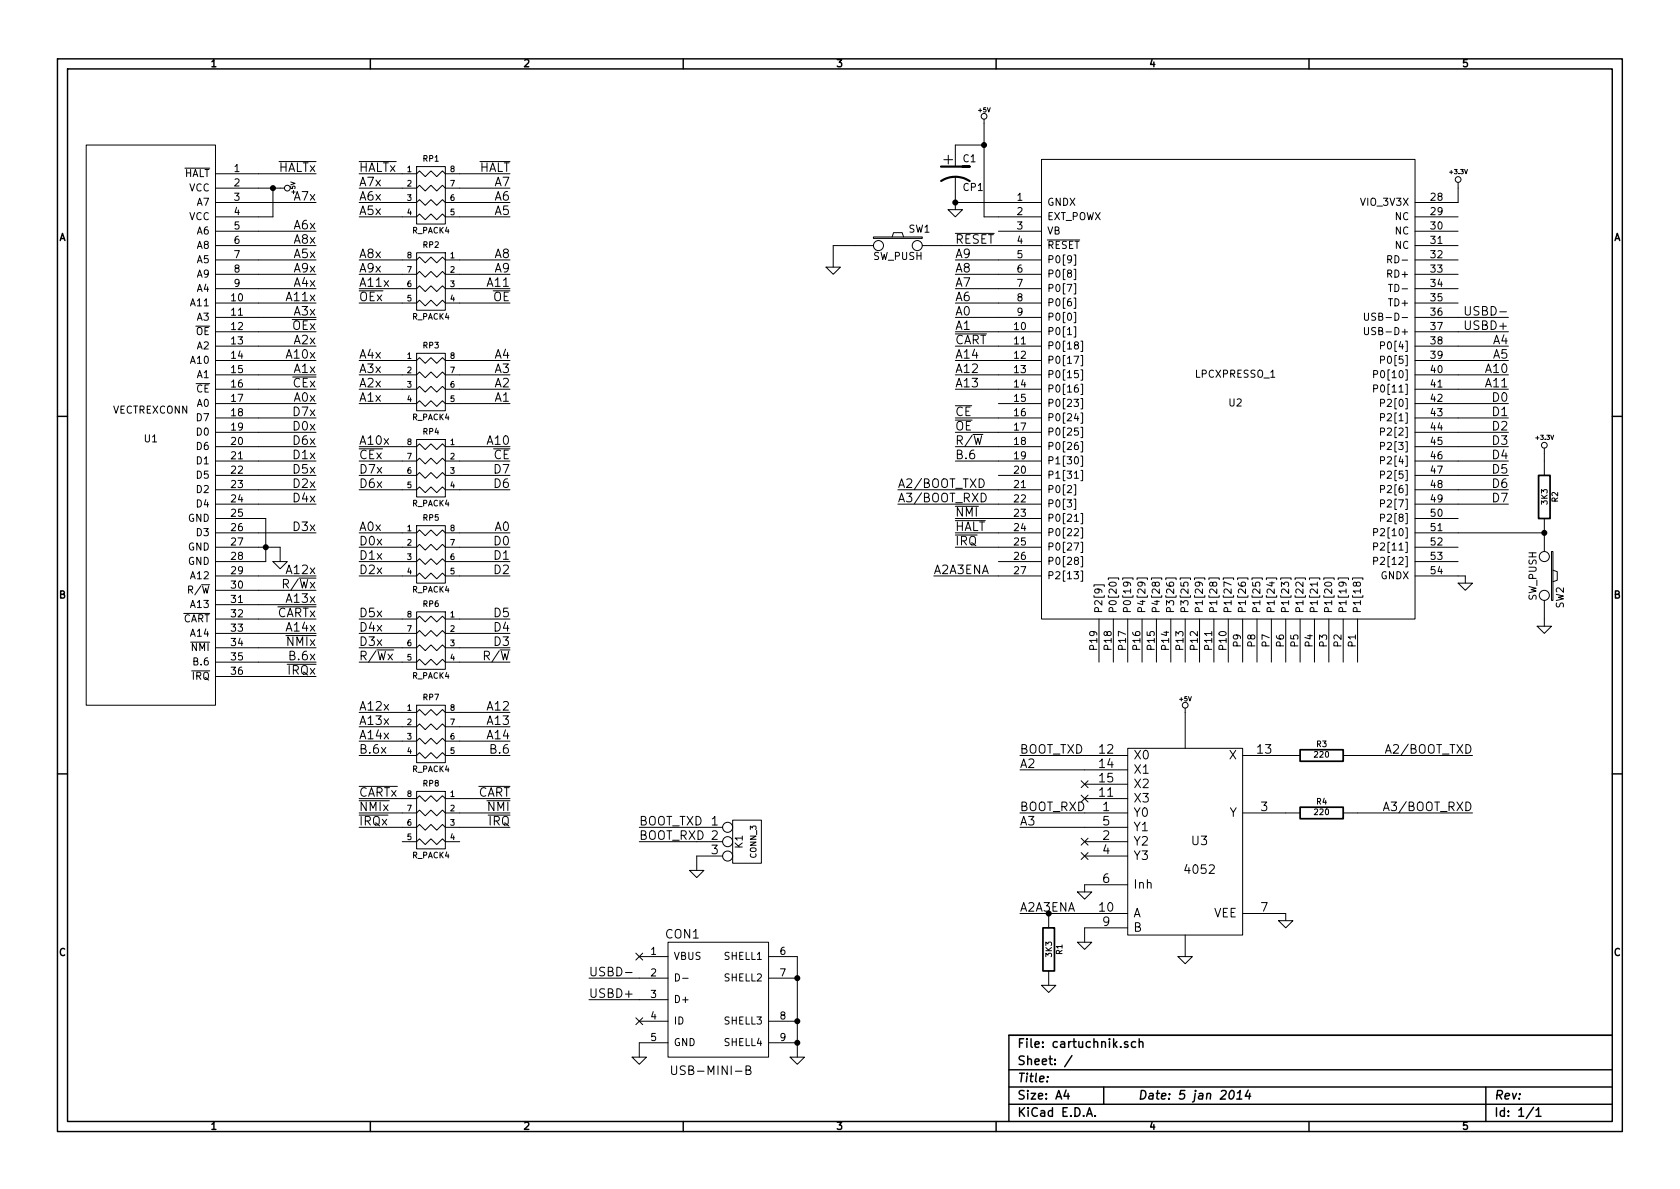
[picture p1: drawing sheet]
<svg xmlns="http://www.w3.org/2000/svg" width="297mm" height="210mm" viewBox="0 0 297 210" stroke-linecap="round" stroke-linejoin="round" font-family="sans-serif">
<g fill="none" stroke="#000" stroke-width=".25">
<path d="M10.2 10.4h276.6v189.7h-276.6zM11.9 12.2h273.2v186.1h-273.2zM65.5 10.4v1.8M120.8 10.4v1.8M176.1 10.4v1.8M231.4 10.4v1.8M10.2 73.6h1.7M285.1 73.6h1.7M10.2 136.8h1.7M285.1 136.8h1.7M65.5 198.3v1.8M120.8 198.3v1.8"/>
<path d="M176.1 198.3v1.8M178.4 189.2h106.7M178.4 195.3h106.7M178.4 192.2h106.7M185.2 190.4v.1M188.5 192.8l-.4 1h1M188.8 193.3v1.1M189.5 186.7l-1.3 1.9M192.1 197.4l.5-1.5 .5 1.5M192.3 197h.7M193.6 197.3v.1M195.1 192.2v3.1"/>
<path d="M199.4 184.3l-.4-.1-.2 .2 .1 .2 .5 .2v.3h-.6M200.8 184.3a.48 .48 0 0 0-.7 0v.8l.3 .1 .4-.1M201.4 184.3h.1a.36 .36 0 0 1 .6 .1v.8M201.4 183.7v1.5M217.6 193l.3-.2a.88 .88 0 0 1-.3 1.6l-.3-.3a1.19 1.19 0 0 1 .3-1.1zM218.7 194.4h.9M218.8 193.3l.5-.5-.2 1.6M220.7 192.8l-.5 1h.9M221 193.3l-.1 1.1M231.4 198.3v1.8M262.7 192.2v6.1M271.1 195.8l-1.3 2"/>
<path d="M271.6 196.3l.4-.4v1.5M271.6 197.4h.9M285.1 183.1h-106.7v15.2"/>
</g>
<g fill="none" stroke="#000" stroke-width=".18">
<path d="M15.2 25.6h22.9v99.1h-22.9zM32.7 29.7h4.4M38.1 33.3h12.2M38.1 30.7h17.8M38.1 35.8h17.8M48.3 33.3v5h-10.2M49.3 28.6h6.6M63.5 38.3h10.2l.5-.5 1 1.1 1-1.1 1 1.1 1-1.1 .5 .5h11.5M63.5 35.8h10.2l.5-.5 1 1 1-1 1 1 1-1 .5 .5h11.5M63.5 33.3h10.2l.5-.5 1 1 1-1 1 1 1-1 .5 .5h11.5M63.5 30.7h10.2l.5-.5 1 1 1-1 1 1 1-1 .5 .5h11.5M63.5 28.6h6.6"/>
<path d="M73.7 29.5h5v10.1h-5zM84.9 28.6h5.3M167.6 37.1h2.6l-1.3 1.2zM168.9 35.8h15.2M168.9 31.2v5.9M174 21.1v17.2h10.1M174 25.6h-5.1v3.9M184.1 28.2h66.1v81.3h-66.1zM250.2 38.3h7.6M257.8 32.3v3.5h-7.6M38.1 40.9h17.8M38.1 43.4h17.8"/>
<path d="M38.1 46h17.8M38.1 48.5h17.8M38.1 51h17.8M38.1 53.6h17.8M38.1 56.1h17.8M38.1 58.7h17.8M51.7 56.5h4.2M63.5 53.6h10.2l.5-.5 1 1 1-1 1 1 1-1 .5 .5h11.5M63.5 51h10.2l.5-.5 1 1.1 1-1.1 1 1.1 1-1.1 .5 .5h11.5M63.5 48.5h10.2l.5-.5 1 1 1-1 1 1 1-1 .5 .5h11.5M63.5 46h10.2l.5-.5 1 1 1-1 1 1 1-1 .5 .5h11.5M63.5 51.4h4.2"/>
<path d="M73.7 44.7h5v10.2h-5zM146 47.2h2.6l-1.3 1.3zM154.4 41.9h8.7v.3h-8.7zM154.4 43.4h-7.1v3.8M157.7 41.9l.3-.8h1.5l.3 .8M163.1 43.4h21M168.9 46h15.2M168.9 48.5h15.2M168.9 51h15.2M168.9 53.6h15.2M168.9 56.1h15.2M168.9 58.7h15.2"/>
<path d="M168.9 59h5.5M168.9 41.3h6.9M176.5 40.9h7.6M185.2 42.4h5.7M189.9 45.1h.3v1.8h-.3M189.9 47.6h.3v1.8h-.3M189.9 50.2h.3v1.8h-.3M189.9 52.7h.3v1.8h-.3M189.9 55.2h.3v1.9h-.3M189.9 57.8h.3v1.8h-.3M241.2 55.4v1l.3 .2h.4l.1-.2v-1M241.2 57.9v1l.3 .3 .4-.1 .1-.2v-1"/>
<path d="M245.4 45.9l.6-.1v-.5l-.2-.1h-.4v1.3M245.5 50.3h.7M250.2 40.9h7.6M250.2 43.4h7.6M250.2 46h7.6M250.2 48.5h7.6M250.2 51h7.6M250.2 53.6h7.6M250.2 56.1h16.5M250.2 58.7h16.5M259.1 54.2v1.2l.3 .3h.3l.3-.3v-1.2M38.1 79h17.8"/>
<path d="M38.1 61.2h17.8M38.1 63.7h17.8M38.1 66.3h17.8M38.1 68.8h17.8M38.1 71.4h17.8M38.1 73.9h17.8M38.1 76.4h17.8M51.7 66.7h4.2M63.5 71.4h10.2l.5-.5 1 1 1-1 1 1 1-1 .5 .5h11.5M63.5 68.8h10.2l.5-.5 1 1 1-1 1 1 1-1 .5 .5h11.5M63.5 66.3h10.2l.5-.5 1 1 1-1 1 1 1-1 .5 .5h11.5M63.5 63.7h10.2l.5-.5 1 1.1 1-1.1 1 1.1 1-1.1 .5 .5h11.5"/>
<path d="M63.5 79h10.2l.5-.5 1 1 1-1 1 1 1-1 .5 .5h11.5M63.5 79.4h4.1M73.7 62.5h5v10.1h-5zM73.7 77.7h5v10.2h-5zM168.9 79h15.2M168.9 61.2h15.2M168.9 63.7h15.2M168.9 66.3h15.2M168.9 68.8h15.2M168.9 73.9h15.2M168.9 76.4h15.2M172 76.8h1.8"/>
<path d="M176.5 71.4h7.6M191.1 60.3h.3v1.8h-.3M191.1 62.9h.3v1.8h-.3M191.1 65.4h.3v1.8h-.3M191.1 67.9h.3v1.9h-.3M191.1 70.5h.3v1.8h-.3M191.1 73h.3v1.8h-.3M191.1 75.6h.3v1.8h-.3M191.1 78.1h.3v1.8h-.3M242.9 66.2l.6-.1v-.4l-.1-.2h-.5v1.3M242.9 68.7h.6v-.5l-.1-.1h-.5v1.2M244.1 71.3l.6-.1 .1-.5-.2-.1h-.5v1.3"/>
<path d="M244.1 73.8h.6l.1-.5-.2-.2h-.5v1.3M244.1 76.3h.6l.1-.5-.2-.1h-.5v1.3M244.1 78.9l.6-.1 .1-.4-.2-.2h-.5v1.3M244.1 61.1h.6l.1-.5-.2-.2h-.5v1.3M244.1 63.6h.6l.1-.5-.2-.1h-.5v1.3M250.2 79h16.5M250.2 61.2h16.5M250.2 63.7h16.5M250.2 66.3h16.5M250.2 68.8h16.5M250.2 71.4h16.5M250.2 73.9h16.5"/>
<path d="M250.2 76.4h16.5M273 79.2v4.9M38.1 81.5h17.8M38.1 84.1h17.8M38.1 86.6h17.8M38.1 89.1h17.8M38.1 91.7h8.9v7.6h-8.9M38.1 94.2h17.8M38.1 96.8h11.4v2.5M48.3 99.3h2.5l-1.3 1.3zM63.5 86.6h10.2l.5-.5 1 1 1-1 1 1 1-1 .5 .5h11.5M63.5 84.1h10.2l.5-.5 1 1 1-1 1 1 1-1 .5 .5h11.5"/>
<path d="M63.5 81.5h10.2l.5-.5 1 1 1-1 1 1 1-1 .5 .5h11.5M63.5 99.3h10.2l.5-.5 1 1 1-1 1 1 1-1 .5 .5h11.5M63.5 96.8h10.2l.5-.5 1 1 1-1 1 1 1-1 .5 .5h11.5M63.5 94.2h10.2l.5-.5 1 1 1-1 1 1 1-1 .5 .5h11.5M73.7 93h5v10.1h-5zM158.7 86.6h25.4M158.7 89.1h25.4M168.9 81.5h15.2M168.9 91.7h15.2M168.9 94.2h15.2M168.9 96.8h15.2M168.9 89.5h4.1"/>
<path d="M168.9 92.1h5.3M168.9 94.6h3.9M173.5 87.2a.77 .77 0 0 1 .9 .8 .77 .77 0 0 1-.9 .7zM176.5 84.1h7.6M176.5 99.3h7.6M189.9 85.7h.3v1.8h-.3M189.9 88.3h.3v1.8h-.3M191.1 83.2h.3v1.8h-.3M191.1 90.8h.3v1.8h-.3M191.1 93.3h.3v1.9h-.3M191.1 95.9h.3v1.8h-.3M191.1 98.4h.3v1.8h-.3"/>
<path d="M191.1 80.6h.3v1.9h-.3M242.9 94.1h.6v-.5l-.1-.1h-.5v1.2M242.9 96.7l.6-.1v-.5l-.1-.1h-.5v1.3M242.9 99.2h.6v-.5l-.1-.2h-.5v1.3M244.1 91.6l.6-.1 .1-.4-.2-.2h-.5v1.3M244.1 81.4h.6l.1-.5-.2-.1h-.5v1.2M244.1 84l.6-.1 .1-.5-.2-.1h-.5v1.3M244.1 86.5h.6l.1-.5-.2-.2h-.5v1.3M244.1 89h.6l.1-.5-.2-.1h-.5v1.3M250.2 81.5h16.5M250.2 84.1h16.5M250.2 86.6h16.5"/>
<path d="M250.2 89.1h16.5M250.2 91.7h7.6M250.2 94.2h22.8M250.2 96.8h7.6M250.2 99.3h7.6M273 91.7v5.8M274.3 97.5h.3v8.7h-.3zM32.5 108.5h4.6M33.7 113.6h3.4M33.9 118.6h3.2M38.1 104.4h17.8M38.1 106.9h17.8"/>
<path d="M38.1 109.5h17.8M38.1 112h17.8M38.1 114.5h17.8M38.1 117.1h17.8M38.1 119.6h17.8M38.1 101.8h17.8M49.1 107.3h6.8M50.5 112.4h5.4M50.8 117.5h5.1M63.5 101.8h10.2l.5-.5 1 1.1 1-1.1 1 1.1 1-1.1 .5 .5h11.5M63.5 117.1h10.2l.5-.5 1 1 1-1 1 1 1-1 .5 .5h11.5M63.5 114.5h10.2l.5-.5 1 1.1 1-1.1 1 1.1 1-1.1 .5 .5h11.5"/>
<path d="M63.5 112h10.2l.5-.5 1 1 1-1 1 1 1-1 .5 .5h11.5M63.5 109.5h10.2l.5-.5 1 1 1-1 1 1 1-1 .5 .5h11.5M66.6 114.9h3M73.7 108.2h5v10.2h-5zM165.1 101.8h19M191.1 101h.3v1.8h-.3M193.4 103.7v-.3h1.8v.3M194.3 109.5v7.6M196 102.5v-.3h1.8v.3M196.8 109.5v7.6M198.5 102.5v-.3h1.8v.3M199.4 109.5v7.6"/>
<path d="M201 102.5v-.3h1.9v.3M201.9 109.5v7.6M203.6 102.5v-.3h1.8v.3M204.5 109.5v7.6M206.1 102.5v-.3h1.8v.3M207 109.5v7.6M208.7 102.5v-.3h1.8v.3M209.5 109.5v7.6M211.2 102.5v-.3h1.8v.3M212.1 109.5v7.6M213.7 102.5v-.3h1.9v.3M214.6 109.5v7.6"/>
<path d="M216.3 102.5v-.3h1.8v.3M217.2 109.5v7.6M218.8 102.5v-.3h1.8v.3M219.7 109.5v7.6M221.4 102.5v-.3h1.8v.3M222.2 109.5v7.6M223.9 102.5v-.3h1.8v.3M224.8 109.5v7.6M226.4 102.5v-.3h1.9v.3M227.3 109.5v7.6M229 102.5v-.3h1.8v.3M229.9 109.5v7.6"/>
<path d="M231.5 102.5v-.3h1.8v.3M232.4 109.5v7.6M234.1 102.5v-.3h1.8v.3M234.9 109.5v7.6M236.6 102.5v-.3h1.8v.3M237.5 109.5v7.6M239.1 102.5v-.3h1.9v.3M240 109.5v7.6M250.2 101.8h8.9v1.3M257.8 103.1h2.5l-1.2 1.3zM271.8 110.7h2.5l-1.3 1.3zM273 106.2v4.5"/>
<path d="M274.6 100.8l.7 .3v1.5l-.7 .3M63.5 133.6h10.2l.5-.5 1 1 1-1 1 1 1-1 .5 .5h11.5M63.5 131.1h10.2l.5-.5 1 1 1-1 1 1 1-1 .5 .5h11.5M63.5 128.5h10.2l.5-.5 1 1 1-1 1 1 1-1 .5 .5h11.5M63.5 126h10.2l.5-.5 1 1 1-1 1 1 1-1 .5 .5h11.5M63.5 139.1h6.8M73.7 124.7h5v10.2h-5zM73.7 139.9h5v10.2h-5zM84.7 139.1h5.5M180.3 133.6h19.1M180.3 136.1h19.1M191.2 138.1l1.2 1.2"/>
<path d="M191.8 138.7h7.6M192.4 138.1l-1.2 1.2M199.4 132.3h20.3v33h-20.3zM209.5 125.2v7.1M219.7 133.6h10.2M237.5 133.6h22.8M63.5 146.3h10.2l.5-.5 1 1 1-1 1 1 1-1 .5 .5h11.5M63.5 143.8h10.2l.5-.5 1 1 1-1 1 1 1-1 .5 .5h11.5M63.5 141.2h10.2l.5-.5 1 1 1-1 1 1 1-1 .5 .5h11.5M63.5 141.6h5.3M63.5 144.1h5.1M71.1 148.8h2.6l.5-.5 1 1 1-1 1 1 1-1 .5 .5h2.6"/>
<path d="M86.1 141.6h4.1M86.3 144.1h3.9M113 146.3h14.8M113 148.8h14.8M121.9 153.9h2.6l-1.3 1.3zM127.8 151.4h-4.6v2.5M129.5 145h5.1v7.6h-5.1zM180.3 143.8h19.1M180.3 146.3h19.1M190.5 157.7h2.5l-1.2 1.3zM191.2 140.6l1.2 1.2M191.2 148.2l1.2 1.2"/>
<path d="M191.2 150.8l1.2 1.2M191.8 141.2h7.6M191.8 148.8h7.6M191.8 151.4h7.6M192.4 140.6l-1.2 1.2M192.4 148.2l-1.2 1.2M192.4 150.8l-1.2 1.2M199.4 156.5h-7.6v1.2M219.7 143.8h10.2M237.5 143.8h22.8M104.1 173h14M104.1 176.8h14"/>
<path d="M110.6 172h1.2M112.4 168.5l1.2 1.3M112.4 180l1.2 1.2M113 169.2h5.1M113.6 168.5l-1.2 1.3M113.6 180l-1.2 1.2M118.1 166.6h17.8v20.3h-17.8zM119.4 172.2a.64 .64 0 0 1 .7 .6 .64 .64 0 0 1-.7 .7zM120.7 173h1M135.9 169.2h5.1v17.7M135.9 173h5.1M180.3 161.5h19.1"/>
<path d="M184.1 174.2h2.6l-1.3 1.3zM185.4 161.5v2.6M185.4 171.7v2.5M190.5 166.6h2.5l-1.2 1.3zM199.4 164.1h-7.6v2.5M208.3 169.2h2.5l-1.3 1.2zM209.5 165.3v3.9M219.7 161.5h7.6v1.3M226.1 162.8h2.5l-1.3 1.3zM111.8 186.9h2.5l-1.3 1.3zM113 180.6h5.1M118.1 184.4h-5.1v2.5"/>
<path d="M118.7 188.5v1.2l.3 .3h.3l.3-.3v-1.2M131.9 189.2l.7-.1 .1-.2-.1-.3-.7-.1v1.5h.6l.3-.3a.41 .41 0 0 0-.4-.5M135.9 180.6h5.1M135.9 184.4h5.1M139.7 186.9h2.5l-1.2 1.3z"/>
<circle cx="50.8" cy="33.3" r=".51"/>
<circle cx="174" cy="20.6" r=".51"/>
<circle cx="257.8" cy="31.7" r=".51"/>
<circle cx="155.3" cy="43.4" r=".89"/>
<circle cx="162.2" cy="43.4" r=".89"/>
<circle cx="273" cy="78.7" r=".51"/>
<circle cx="273" cy="98.4" r=".89"/>
<circle cx="273" cy="105.3" r=".89"/>
<circle cx="209.6" cy="124.7" r=".51"/>
<circle cx="128.7" cy="151.4" r=".89"/>
<circle cx="128.7" cy="148.8" r=".89"/>
<circle cx="128.7" cy="146.3" r=".89"/>
</g>
<g fill="#000" stroke="#000" stroke-width=".25">
<circle cx="48.3" cy="33.3" r=".41"/>
<circle cx="168.9" cy="35.8" r=".41"/>
<circle cx="174" cy="25.6" r=".41"/>
<circle cx="47" cy="96.8" r=".41"/>
<circle cx="273" cy="94.2" r=".41"/>
<circle cx="141" cy="173" r=".41"/>
<circle cx="141" cy="180.6" r=".41"/>
<circle cx="141" cy="184.4" r=".41"/>
</g>
<path d="M166.4 29.5h5h-1.2M166.4 32a4.6 4.6 0 0 1 5 0" fill="none" stroke="#000" stroke-width=".38"/>
<path d="M272 84.1h2.1v7.6h-2.1zM229.9 132.6h7.6v2h-7.6zM229.9 142.7h7.6v2.1h-7.6zM184.4 164.1h2v7.6h-2z" fill="none" stroke="#000" stroke-width=".3"/>
<text font-size="2.8" x="166.8" y="29.2">+</text>
<g font-size="2.1">
<text x="49" y="30.5">HALTx</text>
<text x="52" y="35.6">A7x</text>
<text x="63.5" y="30.5">HALTx</text>
<text x="63.5" y="33">A7x</text>
<text x="63.5" y="35.6">A6x</text>
<text x="84.5" y="30.5">HALT</text>
<text x="87.5" y="33">A7</text>
<text x="87.5" y="35.6">A6</text>
<text x="52" y="40.6">A6x</text>
<text x="63.5" y="38.1">A5x</text>
<text x="87.5" y="38.1">A5</text>
<text x="52" y="43.2">A8x</text>
<text x="52" y="45.7">A5x</text>
<text x="63.5" y="45.7">A8x</text>
<text x="87.5" y="45.7">A8</text>
<text x="168.9" y="45.7">A9</text>
<text x="168.9" y="43.2">RESET</text>
<text x="50.8" y="53.3">A11x</text>
<text x="52" y="48.3">A9x</text>
<text x="52" y="50.8">A4x</text>
<text x="63.5" y="48.3">A9x</text>
<text x="63.5" y="50.8">A11x</text>
<text x="63.5" y="53.3">OEx</text>
<text x="86.3" y="50.8">A11</text>
<text x="87.1" y="53.3">OE</text>
<text x="87.5" y="48.3">A9</text>
<text x="168.9" y="53.3">A6</text>
<text x="168.9" y="50.8">A7</text>
<text x="168.9" y="48.3">A8</text>
<text x="51.6" y="58.4">OEx</text>
<text x="52" y="55.9">A3x</text>
<text x="168.9" y="55.9">A0</text>
<text x="168.9" y="58.4">A1</text>
<text x="259.4" y="58.4">USBD+</text>
<text x="260" y="55.9">USBD-</text>
<text x="50.8" y="63.5">A10x</text>
<text x="52" y="61">A2x</text>
<text x="63.5" y="63.5">A4x</text>
<text x="87.5" y="63.5">A4</text>
<text x="168.9" y="63.5">A14</text>
<text x="168.9" y="61">CART</text>
<text x="264" y="61">A4</text>
<text x="264" y="63.5">A5</text>
<text x="51.7" y="68.6">CEx</text>
<text x="52" y="66">A1x</text>
<text x="52" y="71.1">A0x</text>
<text x="63.5" y="66">A3x</text>
<text x="63.5" y="68.6">A2x</text>
<text x="63.5" y="71.1">A1x</text>
<text x="87.5" y="66">A3</text>
<text x="87.5" y="68.6">A2</text>
<text x="87.5" y="71.1">A1</text>
<text x="168.9" y="66">A12</text>
<text x="168.9" y="68.6">A13</text>
<text x="262.8" y="66">A10</text>
<text x="262.8" y="68.6">A11</text>
<text x="264" y="71.1">D0</text>
<text x="52" y="73.7">D7x</text>
<text x="52" y="76.2">D0x</text>
<text x="168.9" y="73.7">CE</text>
<text x="168.9" y="76.2">OE</text>
<text x="264" y="73.7">D1</text>
<text x="264" y="76.2">D2</text>
<text x="52" y="78.7">D6x</text>
<text x="52" y="81.3">D1x</text>
<text x="52" y="83.8">D5x</text>
<text x="63.5" y="78.7">A10x</text>
<text x="63.5" y="81.3">CEx</text>
<text x="63.5" y="83.8">D7x</text>
<text x="86.3" y="78.7">A10</text>
<text x="87.2" y="81.3">CE</text>
<text x="87.5" y="83.8">D7</text>
<text x="168.9" y="78.7">R/W</text>
<text x="168.9" y="81.3">B.6</text>
<text x="264" y="78.7">D3</text>
<text x="264" y="81.3">D4</text>
<text x="264" y="83.8">D5</text>
<text x="52" y="86.4">D2x</text>
<text x="52" y="88.9">D4x</text>
<text x="63.5" y="86.4">D6x</text>
<text x="87.5" y="86.4">D6</text>
<text x="158.7" y="86.4">A2/BOOT_TXD</text>
<text x="158.7" y="88.9">A3/BOOT_RXD</text>
<text x="264" y="86.4">D6</text>
<text x="264" y="88.9">D7</text>
<text x="52" y="94">D3x</text>
<text x="63.5" y="94">A0x</text>
<text x="87.5" y="94">A0</text>
<text x="168.9" y="91.4">NMI</text>
<text x="168.9" y="94">HALT</text>
<text x="50.8" y="101.6">A12x</text>
<text x="63.5" y="96.5">D0x</text>
<text x="63.5" y="99.1">D1x</text>
<text x="63.5" y="101.6">D2x</text>
<text x="87.5" y="96.5">D0</text>
<text x="87.5" y="99.1">D1</text>
<text x="87.5" y="101.6">D2</text>
<text x="165.1" y="101.6">A2A3ENA</text>
<text x="168.9" y="96.5">IRQ</text>
<text x="50.6" y="104.1">R/Wx</text>
<text x="50.8" y="106.7">A13x</text>
<text x="48.8" y="109.2">CARTx</text>
<text x="50.8" y="111.8">A14x</text>
<text x="63.5" y="109.2">D5x</text>
<text x="63.5" y="111.8">D4x</text>
<text x="87.5" y="109.2">D5</text>
<text x="87.5" y="111.8">D4</text>
<text x="50.8" y="114.3">NMIx</text>
<text x="50.9" y="119.4">IRQx</text>
<text x="51.4" y="116.8">B.6x</text>
<text x="63.5" y="114.3">D3x</text>
<text x="63.5" y="116.8">R/Wx</text>
<text x="86.1" y="116.8">R/W</text>
<text x="87.5" y="114.3">D3</text>
<text x="63.5" y="125.7">A12x</text>
<text x="86.3" y="125.7">A12</text>
<text x="63.5" y="128.3">A13x</text>
<text x="63.5" y="130.8">A14x</text>
<text x="86.3" y="128.3">A13</text>
<text x="86.3" y="130.8">A14</text>
<text x="63.5" y="133.3">B.6x</text>
<text x="86.9" y="133.3">B.6</text>
<text x="180.3" y="135.9">A2</text>
<text x="180.3" y="133.3">BOOT_TXD</text>
<text x="194.4" y="133.3">12</text>
<text x="194.4" y="135.9">14</text>
<text x="200.4" y="134.4">X0</text>
<text x="200.4" y="136.9">X1</text>
<text x="217.3" y="134.4">X</text>
<text x="222.4" y="133.3">13</text>
<text x="245.5" y="133.3">A2/BOOT_TXD</text>
<text x="63.5" y="141">CARTx</text>
<text x="63.5" y="143.5">NMIx</text>
<text x="84.3" y="141">CART</text>
<text x="86.3" y="143.5">NMI</text>
<text x="180.3" y="143.5">BOOT_RXD</text>
<text x="194.4" y="141">11</text>
<text x="194.4" y="138.4">15</text>
<text x="195" y="143.5">1</text>
<text x="200.4" y="142">X3</text>
<text x="200.4" y="139.4">X2</text>
<text x="222.9" y="143.5">3</text>
<text x="245.3" y="143.5">A3/BOOT_RXD</text>
<text x="63.5" y="146">IRQx</text>
<text x="86.4" y="146">IRQ</text>
<text x="113" y="146">BOOT_TXD 1</text>
<text x="113" y="148.6">BOOT_RXD 2</text>
<text x="180.3" y="146">A3</text>
<text x="195" y="148.6">2</text>
<text x="195" y="146">5</text>
<text x="200.4" y="144.5">Y0</text>
<text x="200.4" y="149.6">Y2</text>
<text x="200.4" y="147.1">Y1</text>
<text x="210.7" y="149.5">U3</text>
<text x="217.3" y="144.5">Y</text>
<text x="125.8" y="151.1">3</text>
<text x="195" y="151.1">4</text>
<text x="200.4" y="152.1">Y3</text>
<text x="209.7" y="154.6">4052</text>
<text x="180.3" y="161.3">A2A3ENA</text>
<text x="194.4" y="161.3">10</text>
<text x="195" y="156.2">6</text>
<text x="200.4" y="157.2">Inh</text>
<text x="222.9" y="161.3">7</text>
<text x="117.7" y="166">CON1</text>
<text x="195" y="163.8">9</text>
<text x="200.4" y="164.8">B</text>
<text x="200.4" y="162.3">A</text>
<text x="214.5" y="162.3">VEE</text>
<text x="104.1" y="172.7">USBD-</text>
<text x="104.1" y="176.5">USBD+</text>
<text x="179.9" y="185.4">File: cartuchnik.sch</text>
<text x="119.8" y="190.2">USB-MINI-B</text>
<text x="179.9" y="191.5">Title:</text>
<text x="179.9" y="188.4">Sheet: /</text>
<text x="179.9" y="197.6">KiCad E.D.A.</text>
<text x="179.9" y="194.5">Size: A4</text>
<text x="201.2" y="194.5">Date: 5 jan 2014</text>
<text x="264.2" y="194.5">Rev:</text>
<text x="264.2" y="197.6">Id: 1/1</text>
</g>
<g font-size="1.8">
<text x="37.3" y="11.9">1</text>
<text x="92.7" y="11.9">2</text>
<text x="148" y="11.9">3</text>
<text x="203.3" y="11.9">4</text>
<text x="258.6" y="11.9">5</text>
<text x="170.3" y="28.7">C1</text>
<text x="32.4" y="31.4">HALT</text>
<text x="33.4" y="33.9">VCC</text>
<text x="41.4" y="30.5">1</text>
<text x="41.4" y="33">2</text>
<text x="41.4" y="35.6">3</text>
<text x="170.4" y="33.8">CP1</text>
<text x="179.9" y="35.6">1</text>
<text x="253" y="35.6">28</text>
<text x="33.4" y="39">VCC</text>
<text x="34.8" y="36.4">A7</text>
<text x="34.8" y="41.5">A6</text>
<text x="41.4" y="38.1">4</text>
<text x="41.4" y="40.6">5</text>
<text x="160.7" y="41.2">SW1</text>
<text x="179.9" y="38.1">2</text>
<text x="179.9" y="40.6">3</text>
<text x="185.2" y="36.4">GNDX</text>
<text x="185.2" y="39">EXT_POWX</text>
<text x="185.2" y="41.5">VB</text>
<text x="240.8" y="36.4">VIO_3V3X</text>
<text x="246.6" y="41.5">NC</text>
<text x="246.6" y="39">NC</text>
<text x="253" y="40.6">30</text>
<text x="253" y="38.1">29</text>
<text x="10.4" y="42.7">A</text>
<text x="34.8" y="44.1">A8</text>
<text x="34.8" y="46.6">A5</text>
<text x="41.4" y="43.2">6</text>
<text x="41.4" y="45.7">7</text>
<text x="154.4" y="46">SW_PUSH</text>
<text x="179.9" y="43.2">4</text>
<text x="179.9" y="45.7">5</text>
<text x="185.2" y="44.1">RESET</text>
<text x="185.2" y="46.6">P0[9]</text>
<text x="246" y="46.6">RD-</text>
<text x="246.6" y="44.1">NC</text>
<text x="253" y="43.2">31</text>
<text x="253" y="45.7">32</text>
<text x="285.3" y="42.7">A</text>
<text x="34.8" y="49.1">A9</text>
<text x="34.8" y="51.7">A4</text>
<text x="40.9" y="53.3">10</text>
<text x="41.4" y="48.3">8</text>
<text x="41.4" y="50.8">9</text>
<text x="179.9" y="48.3">6</text>
<text x="179.9" y="50.8">7</text>
<text x="179.9" y="53.3">8</text>
<text x="185.2" y="49.1">P0[8]</text>
<text x="185.2" y="51.7">P0[7]</text>
<text x="245.6" y="49.1">RD+</text>
<text x="246.2" y="51.7">TD-</text>
<text x="253" y="48.3">33</text>
<text x="253" y="50.8">34</text>
<text x="253" y="53.3">35</text>
<text x="33.8" y="54.2">A11</text>
<text x="34.5" y="59.3">OE</text>
<text x="34.8" y="56.8">A3</text>
<text x="40.9" y="55.9">11</text>
<text x="40.9" y="58.4">12</text>
<text x="179.4" y="58.4">10</text>
<text x="179.9" y="55.9">9</text>
<text x="185.2" y="54.2">P0[6]</text>
<text x="185.2" y="56.8">P0[0]</text>
<text x="185.2" y="59.3">P0[1]</text>
<text x="242.5" y="59.3">USB-D+</text>
<text x="243" y="56.8">USB-D-</text>
<text x="245.8" y="54.2">TD+</text>
<text x="253" y="55.9">36</text>
<text x="253" y="58.4">37</text>
<text x="33.8" y="64.4">A10</text>
<text x="34.8" y="61.8">A2</text>
<text x="40.9" y="61">13</text>
<text x="40.9" y="63.5">14</text>
<text x="179.4" y="61">11</text>
<text x="179.4" y="63.5">12</text>
<text x="185.2" y="61.8">P0[18]</text>
<text x="185.2" y="64.4">P0[17]</text>
<text x="244.9" y="61.8">P0[4]</text>
<text x="244.9" y="64.4">P0[5]</text>
<text x="253" y="61">38</text>
<text x="253" y="63.5">39</text>
<text x="34.6" y="69.5">CE</text>
<text x="34.8" y="66.9">A1</text>
<text x="40.9" y="66">15</text>
<text x="40.9" y="68.6">16</text>
<text x="40.9" y="71.1">17</text>
<text x="179.4" y="66">13</text>
<text x="179.4" y="68.6">14</text>
<text x="179.4" y="71.1">15</text>
<text x="185.2" y="66.9">P0[15]</text>
<text x="185.2" y="69.5">P0[16]</text>
<text x="211.4" y="66.8">LPCXPRESSO_1</text>
<text x="217.3" y="71.9">U2</text>
<text x="243.9" y="66.9">P0[10]</text>
<text x="243.9" y="69.5">P0[11]</text>
<text x="253" y="66">40</text>
<text x="253" y="68.6">41</text>
<text x="253" y="71.1">42</text>
<text x="19.9" y="73.2">VECTREXCONN</text>
<text x="34.8" y="72">A0</text>
<text x="34.8" y="74.5">D7</text>
<text x="34.8" y="77.1">D0</text>
<text x="40.9" y="73.7">18</text>
<text x="40.9" y="76.2">19</text>
<text x="179.4" y="73.7">16</text>
<text x="179.4" y="76.2">17</text>
<text x="185.2" y="72">P0[23]</text>
<text x="185.2" y="74.5">P0[24]</text>
<text x="185.2" y="77.1">P0[25]</text>
<text x="244.9" y="72">P2[0]</text>
<text x="244.9" y="74.5">P2[1]</text>
<text x="244.9" y="77.1">P2[2]</text>
<text x="253" y="73.7">43</text>
<text x="253" y="76.2">44</text>
<text x="25.6" y="78.3">U1</text>
<text x="34.8" y="79.6">D6</text>
<text x="34.8" y="82.2">D1</text>
<text x="40.9" y="78.7">20</text>
<text x="40.9" y="81.3">21</text>
<text x="40.9" y="83.8">22</text>
<text x="179.4" y="83.8">20</text>
<text x="179.4" y="78.7">18</text>
<text x="179.4" y="81.3">19</text>
<text x="185.2" y="79.6">P0[26]</text>
<text x="185.2" y="82.2">P1[30]</text>
<text x="244.9" y="79.6">P2[3]</text>
<text x="244.9" y="82.2">P2[4]</text>
<text x="253" y="78.7">45</text>
<text x="253" y="81.3">46</text>
<text x="253" y="83.8">47</text>
<text x="34.8" y="84.7">D5</text>
<text x="34.8" y="87.2">D2</text>
<text x="34.8" y="89.8">D4</text>
<text x="40.9" y="86.4">23</text>
<text x="40.9" y="88.9">24</text>
<text x="179.4" y="86.4">21</text>
<text x="179.4" y="88.9">22</text>
<text x="185.2" y="84.7">P1[31]</text>
<text x="185.2" y="87.2">P0[2]</text>
<text x="185.2" y="89.8">P0[3]</text>
<text x="244.9" y="84.7">P2[5]</text>
<text x="244.9" y="87.2">P2[6]</text>
<text x="244.9" y="89.8">P2[7]</text>
<text x="253" y="86.4">48</text>
<text x="253" y="88.9">49</text>
<text x="33.1" y="92.3">GND</text>
<text x="34.8" y="94.9">D3</text>
<text x="40.9" y="91.4">25</text>
<text x="40.9" y="94">26</text>
<text x="179.4" y="91.4">23</text>
<text x="179.4" y="94">24</text>
<text x="185.2" y="92.3">P0[21]</text>
<text x="185.2" y="94.9">P0[22]</text>
<text x="243.9" y="94.9">P2[10]</text>
<text x="244.9" y="92.3">P2[8]</text>
<text x="253" y="91.4">50</text>
<text x="253" y="94">51</text>
<text x="33.1" y="97.4">GND</text>
<text x="33.1" y="99.9">GND</text>
<text x="40.9" y="96.5">27</text>
<text x="40.9" y="99.1">28</text>
<text x="40.9" y="101.6">29</text>
<text x="179.4" y="96.5">25</text>
<text x="179.4" y="99.1">26</text>
<text x="179.4" y="101.6">27</text>
<text x="185.2" y="97.4">P0[27]</text>
<text x="185.2" y="99.9">P0[28]</text>
<text x="243.9" y="97.4">P2[11]</text>
<text x="243.9" y="99.9">P2[12]</text>
<text x="253" y="96.5">52</text>
<text x="253" y="99.1">53</text>
<text x="253" y="101.6">54</text>
<text x="10.4" y="105.9">B</text>
<text x="33.7" y="105">R/W</text>
<text x="33.8" y="107.6">A13</text>
<text x="33.8" y="102.5">A12</text>
<text x="40.9" y="104.1">30</text>
<text x="40.9" y="106.7">31</text>
<text x="185.2" y="102.5">P2[13]</text>
<text x="244.1" y="102.5">GNDX</text>
<text x="271.7" y="106.2" transform="rotate(-90 271.7 106.2)">SW_PUSH</text>
<text x="276.6" y="107.6" transform="rotate(-90 276.6 107.6)">SW2</text>
<text x="285.3" y="105.9">B</text>
<text x="32.2" y="110.1">CART</text>
<text x="33.8" y="112.6">A14</text>
<text x="40.9" y="109.2">32</text>
<text x="40.9" y="111.8">33</text>
<text x="194.9" y="108.5" transform="rotate(-90 194.9 108.5)">P2[9]</text>
<text x="197.5" y="108.5" transform="rotate(-90 197.5 108.5)">P0[20]</text>
<text x="200" y="108.5" transform="rotate(-90 200 108.5)">P0[19]</text>
<text x="202.6" y="108.5" transform="rotate(-90 202.6 108.5)">P4[29]</text>
<text x="205.1" y="108.5" transform="rotate(-90 205.1 108.5)">P4[28]</text>
<text x="207.6" y="108.5" transform="rotate(-90 207.6 108.5)">P3[26]</text>
<text x="210.2" y="108.5" transform="rotate(-90 210.2 108.5)">P3[25]</text>
<text x="212.7" y="108.5" transform="rotate(-90 212.7 108.5)">P1[29]</text>
<text x="215.3" y="108.5" transform="rotate(-90 215.3 108.5)">P1[28]</text>
<text x="217.8" y="108.5" transform="rotate(-90 217.8 108.5)">P1[27]</text>
<text x="220.3" y="108.5" transform="rotate(-90 220.3 108.5)">P1[26]</text>
<text x="222.9" y="108.5" transform="rotate(-90 222.9 108.5)">P1[25]</text>
<text x="225.4" y="108.5" transform="rotate(-90 225.4 108.5)">P1[24]</text>
<text x="228" y="108.5" transform="rotate(-90 228 108.5)">P1[23]</text>
<text x="230.5" y="108.5" transform="rotate(-90 230.5 108.5)">P1[22]</text>
<text x="233" y="108.5" transform="rotate(-90 233 108.5)">P1[21]</text>
<text x="235.6" y="108.5" transform="rotate(-90 235.6 108.5)">P1[20]</text>
<text x="238.1" y="108.5" transform="rotate(-90 238.1 108.5)">P1[19]</text>
<text x="240.7" y="108.5" transform="rotate(-90 240.7 108.5)">P1[18]</text>
<text x="33.8" y="115.2">NMI</text>
<text x="34.3" y="117.7">B.6</text>
<text x="40.9" y="114.3">34</text>
<text x="40.9" y="116.8">35</text>
<text x="40.9" y="119.4">36</text>
<text x="194.1" y="114.9" transform="rotate(-90 194.1 114.9)">P19</text>
<text x="196.6" y="114.9" transform="rotate(-90 196.6 114.9)">P18</text>
<text x="199.1" y="114.9" transform="rotate(-90 199.1 114.9)">P17</text>
<text x="201.7" y="114.9" transform="rotate(-90 201.7 114.9)">P16</text>
<text x="204.2" y="114.9" transform="rotate(-90 204.2 114.9)">P15</text>
<text x="206.8" y="114.9" transform="rotate(-90 206.8 114.9)">P14</text>
<text x="209.3" y="114.9" transform="rotate(-90 209.3 114.9)">P13</text>
<text x="211.8" y="114.9" transform="rotate(-90 211.8 114.9)">P12</text>
<text x="214.4" y="114.9" transform="rotate(-90 214.4 114.9)">P11</text>
<text x="216.9" y="114.9" transform="rotate(-90 216.9 114.9)">P10</text>
<text x="219.5" y="114.3" transform="rotate(-90 219.5 114.3)">P9</text>
<text x="222" y="114.3" transform="rotate(-90 222 114.3)">P8</text>
<text x="224.5" y="114.3" transform="rotate(-90 224.5 114.3)">P7</text>
<text x="227.1" y="114.3" transform="rotate(-90 227.1 114.3)">P6</text>
<text x="229.6" y="114.3" transform="rotate(-90 229.6 114.3)">P5</text>
<text x="232.2" y="114.3" transform="rotate(-90 232.2 114.3)">P4</text>
<text x="234.7" y="114.3" transform="rotate(-90 234.7 114.3)">P3</text>
<text x="237.2" y="114.3" transform="rotate(-90 237.2 114.3)">P2</text>
<text x="239.8" y="114.3" transform="rotate(-90 239.8 114.3)">P1</text>
<text x="33.9" y="120.3">IRQ</text>
<text x="131.4" y="150" transform="rotate(-90 131.4 150)">K1</text>
<text x="10.4" y="169.1">C</text>
<text x="115.1" y="168.9">1</text>
<text x="115.1" y="172.7">2</text>
<text x="119.1" y="169.8">VBUS</text>
<text x="128.1" y="169.8">SHELL1</text>
<text x="128.1" y="173.6">SHELL2</text>
<text x="137.9" y="168.9">6</text>
<text x="137.9" y="172.7">7</text>
<text x="285.3" y="169.1">C</text>
<text x="115.1" y="176.5">3</text>
<text x="119.1" y="177.4">D+</text>
<text x="115.1" y="180.3">4</text>
<text x="115.1" y="184.1">5</text>
<text x="119.1" y="181.2">ID</text>
<text x="119.1" y="185">GND</text>
<text x="128.1" y="181.2">SHELL3</text>
<text x="128.1" y="185">SHELL4</text>
<text x="137.9" y="180.3">8</text>
<text x="137.9" y="184.1">9</text>
<text x="37.3" y="199.8">1</text>
<text x="92.7" y="199.8">2</text>
<text x="148" y="199.8">3</text>
<text x="203.3" y="199.8">4</text>
<text x="258.6" y="199.8">5</text>
</g>
<g font-size="1.4">
<text x="74.8" y="28.6">RP1</text>
<text x="72" y="30.5">1</text>
<text x="72" y="33">2</text>
<text x="72" y="35.6">3</text>
<text x="79.6" y="35.6">6</text>
<text x="79.6" y="33">7</text>
<text x="79.6" y="30.5">8</text>
<text x="72" y="38.1">4</text>
<text x="72.9" y="41.3">R_PACK4</text>
<text x="79.6" y="38.1">5</text>
<text x="72" y="45.7">8</text>
<text x="74.8" y="43.9">RP2</text>
<text x="79.6" y="45.7">1</text>
<text x="72" y="53.3">5</text>
<text x="72" y="50.8">6</text>
<text x="72" y="48.3">7</text>
<text x="79.6" y="48.3">2</text>
<text x="79.6" y="50.8">3</text>
<text x="79.6" y="53.3">4</text>
<text x="72.9" y="56.6">R_PACK4</text>
<text x="72" y="63.5">1</text>
<text x="74.8" y="61.6">RP3</text>
<text x="79.6" y="63.5">8</text>
<text x="72" y="66">2</text>
<text x="72" y="68.6">3</text>
<text x="72" y="71.1">4</text>
<text x="79.6" y="71.1">5</text>
<text x="79.6" y="68.6">6</text>
<text x="79.6" y="66">7</text>
<text x="72.9" y="74.3">R_PACK4</text>
<text x="74.8" y="76.9">RP4</text>
<text x="72" y="83.8">6</text>
<text x="72" y="81.3">7</text>
<text x="72" y="78.7">8</text>
<text x="79.6" y="78.7">1</text>
<text x="79.6" y="81.3">2</text>
<text x="79.6" y="83.8">3</text>
<text x="72" y="86.4">5</text>
<text x="72.9" y="89.6">R_PACK4</text>
<text x="79.6" y="86.4">4</text>
<text x="273.7" y="89.1" transform="rotate(-90 273.7 89.1)">3K3</text>
<text x="275.5" y="88.8" transform="rotate(-90 275.5 88.8)">R2</text>
<text x="72" y="94">1</text>
<text x="74.8" y="92.1">RP5</text>
<text x="79.6" y="94">8</text>
<text x="72" y="96.5">2</text>
<text x="72" y="99.1">3</text>
<text x="72" y="101.6">4</text>
<text x="79.6" y="101.6">5</text>
<text x="79.6" y="99.1">6</text>
<text x="79.6" y="96.5">7</text>
<text x="72.9" y="104.8">R_PACK4</text>
<text x="74.8" y="107.4">RP6</text>
<text x="72" y="111.8">7</text>
<text x="72" y="109.2">8</text>
<text x="79.6" y="109.2">1</text>
<text x="79.6" y="111.8">2</text>
<text x="72" y="116.8">5</text>
<text x="72" y="114.3">6</text>
<text x="79.6" y="114.3">3</text>
<text x="79.6" y="116.8">4</text>
<text x="72" y="125.7">1</text>
<text x="72.9" y="120.1">R_PACK4</text>
<text x="74.8" y="123.9">RP7</text>
<text x="79.6" y="125.7">8</text>
<text x="72" y="128.3">2</text>
<text x="72" y="130.8">3</text>
<text x="79.6" y="130.8">6</text>
<text x="79.6" y="128.3">7</text>
<text x="72" y="133.3">4</text>
<text x="72.9" y="136.6">R_PACK4</text>
<text x="79.6" y="133.3">5</text>
<text x="232.5" y="134">220</text>
<text x="232.8" y="132.2">R3</text>
<text x="72" y="143.5">7</text>
<text x="72" y="141">8</text>
<text x="74.8" y="139.1">RP8</text>
<text x="79.6" y="141">1</text>
<text x="79.6" y="143.5">2</text>
<text x="232.8" y="142.3">R4</text>
<text x="72" y="148.6">5</text>
<text x="72" y="146">6</text>
<text x="79.6" y="146">3</text>
<text x="79.6" y="148.6">4</text>
<text x="232.5" y="144.2">220</text>
<text x="72.9" y="151.8">R_PACK4</text>
<text x="133.8" y="151.7" transform="rotate(-90 133.8 151.7)">CONN_3</text>
<text x="186" y="169.2" transform="rotate(-90 186 169.2)">3K3</text>
<text x="187.9" y="168.8" transform="rotate(-90 187.9 168.8)">R1</text>
</g>
<g font-size="1.1">
<text x="173" y="19.9">+5V</text>
<text x="52.2" y="34.2" transform="rotate(-90 52.2 34.2)">+5V</text>
<text x="256.4" y="30.8">+3.3V</text>
<text x="271.7" y="77.8">+3.3V</text>
<text x="208.6" y="124">+5V</text>
</g>
</svg>
